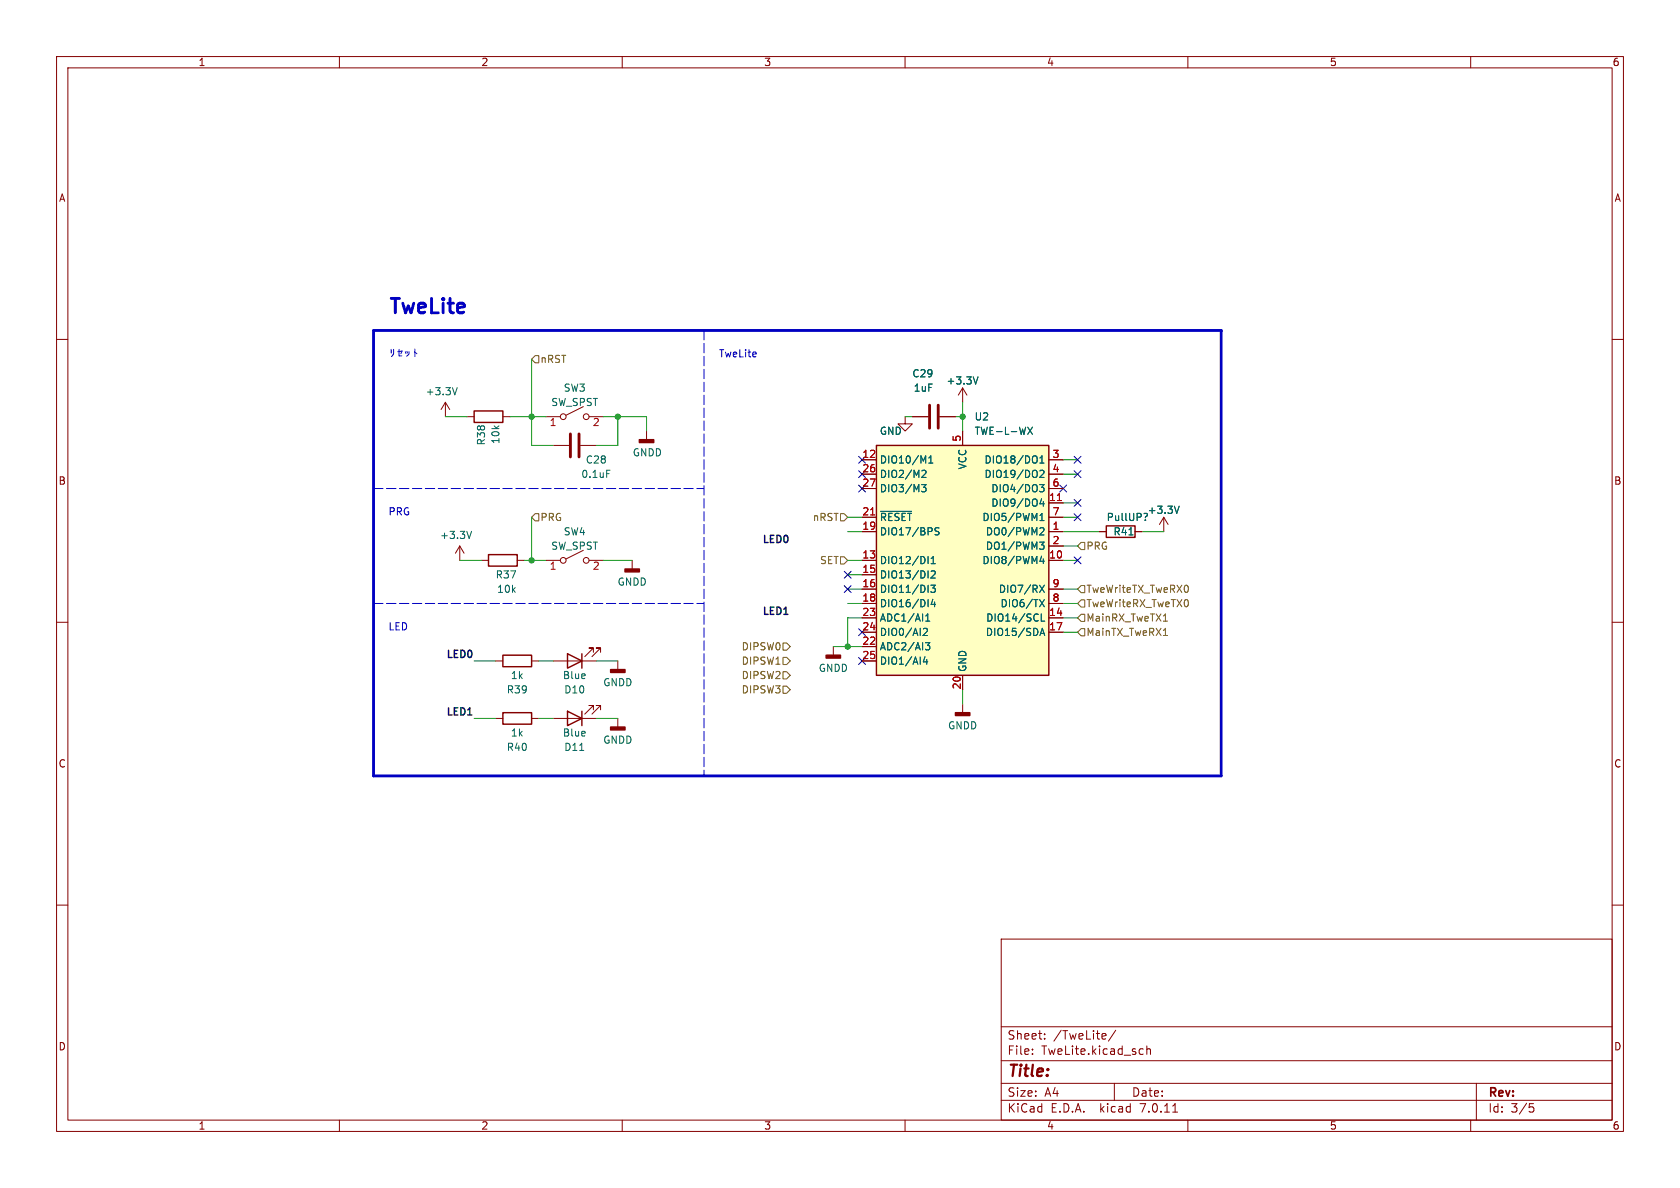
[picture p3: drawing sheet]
<svg xmlns="http://www.w3.org/2000/svg" width="297mm" height="210mm" viewBox="0 0 297 210" stroke-linecap="round" stroke-linejoin="round" font-family="sans-serif">
<g fill="none" stroke="#840000" stroke-width=".18">
<path d="M10 10h277v190h-277zM12 12h273v186h-273zM60 10v2M110 10v2M160 10v2M210 10v2M260 10v2M10 60h2M285 60h2M78.7 71.1l-.7 1.3M78.7 71.1v2.6M78.7 71.1l.8 1.3"/>
<path d="M82.5 73.7h1.3M88.9 73.7h1.3M96.5 73.7h2.6M97.8 78.7h2.8M102.6 78.7h2.8M103.1 71.9l-3 1.5M104.1 73.7h2.6M114.3 76.2v1.5M160 73.7v1.2h1.3l-1.3 1.3-1.3-1.3h1.3M161.3 73.7h2.8M166.1 73.7h2.8M170.2 68.6l-.8 1.3"/>
<path d="M170.2 68.6v2.5M170.2 76.2v2.5M170.2 68.6l.7 1.3M81.3 96.5l-.8 1.3M81.3 96.5v2.6M81.3 96.5l.7 1.3M85.1 99.1h1.3M91.4 99.1h1.3M96.5 99.1h2.6M103.1 97.3l-3 1.5M104.1 99.1h2.6M111.8 99.1v1.5"/>
<path d="M152.4 94h2.5M152.4 99.1h2.5M152.4 81.3h2.5M152.4 91.4h2.5M152.4 83.8h2.5M152.4 86.4h2.5M185.4 94h2.6M185.4 99.1h2.6M185.4 88.9h2.6M185.4 81.3h2.6M185.4 96.5h2.6M185.4 91.4h2.6"/>
<path d="M185.4 83.8h2.6M185.4 86.4h2.6M194.3 94h1.3M200.7 94h1.2M205.7 91.4l-.7 1.3M205.7 91.4v2.6M205.7 91.4l.8 1.3M10 110h2M87.6 116.8h1.3M94 116.8h1.2M97.8 116.8h7.6M104.9 115.3v-.7h-.8h.8l-1.5 1.5"/>
<path d="M106.2 115.3v-.7h-.8h.8l-1.6 1.5M109.2 116.8v1.6M147.3 114.3v1.5M152.4 116.8h2.5M152.4 109.2h2.5M152.4 101.6h2.5M152.4 104.1h2.5M152.4 111.8h2.5M152.4 106.7h2.5M152.4 114.3h2.5M170.2 119.4v2.5M185.4 109.2h2.6"/>
<path d="M185.4 104.1h2.6M185.4 111.8h2.6M185.4 106.7h2.6M285 110h2M87.6 127h1.3M94 127h1.2M97.8 127h7.6M104.9 125.5v-.8h-.8h.8l-1.5 1.5M106.2 125.5v-.8h-.8h.8l-1.6 1.5M109.2 127v1.5M170.2 124.5v1.5M10 160h2"/>
<path d="M285 160h2M177 166h108v32h-108zM60 198v2M110 198v2M160 198v2M177 194.5h108M177 191.5h108M177 187.5h108M177 181.5h108M182.5 186.3v.1M182.5 185.5v.1M184.7 183.6v.1"/>
<path d="M184.7 182.8v.1M195.5 182.8v.3l-.7 .1M197 191.5v3M197.2 182.1l-1.2 2M201.7 185.4l.4 .1M202.1 186.3l-.4 .1M202.7 185.5l.3-.1 .3 .1 .1 .9M202.7 184.9v1.5M207.3 196.6h.9M210 198v2M260 198v2M261 191.5v6.5"/>
<path d="M270.4 195.1h.7M270.5 195.7h.4l.3 .3-.2 .5-.5 .1"/>
<circle cx="99.6" cy="73.7" r=".51"/>
<circle cx="103.6" cy="73.7" r=".51"/>
<circle cx="99.6" cy="99.1" r=".51"/>
<circle cx="103.6" cy="99.1" r=".51"/>
</g>
<path d="M83.8 72.6h5.1v2.1h-5.1zM154.9 78.7h30.5v40.7h-30.5zM86.4 98h5v2.1h-5zM195.6 93h5.1v2h-5.1zM88.9 115.8h5.1v2.1h-5.1zM100.3 115.6l2.6 1.2-2.6 1.3zM102.9 115.6v2.5M88.9 126h5.1v2h-5.1zM100.3 125.7l2.6 1.3-2.6 1.3zM102.9 125.7v2.6" fill="none" stroke="#840000" stroke-width=".25"/>
<g fill="none" stroke="#006464" stroke-width=".18">
<path d="M80.8 68.5l-.4 1.3M172.9 66.6l-.4 1.3M181.7 75.5l.8 1.3M182.5 75.5l-.8 1.3M83.4 93.9l-.5 1.3M107.3 83.1h.6M155.7 90.4h5.5M162.9 85.7h.8l-.4 .5 .4 .1v.5l-.2 .1h-.5M163 83.2l.5-.1 .2 .4-.8 .9h.8M164.1 98.4v1.2M164.2 81.9h.7M164.2 81l.4-.4v1.3"/>
<path d="M164.6 99.6h.7M164.6 98.7l.4-.3v1.2M166 93.4l-.5-.1-.2 .2 .1 .3 .6 .3v.3l-.2 .2-.5-.1M183.8 85.7h.8l-.5 .5 .4 .1 .1 .4-.3 .2h-.3M183.8 95.8h.8l-.5 .5 .4 .1 .1 .5-.3 .2h-.3M183.8 83.3l.5-.2 .3 .4-.8 .9h.8M183.8 81.9h.8M183.8 81l.4-.4v1.3M183.8 91.1l.4-.4v1.3M183.8 92h.8M184 93.3l.4 .1 .2 .3-.8 .9h.8M184.1 98.3l-.3 .9h.8"/>
<path d="M184.1 88.1l-.3 1h.8M184.4 88.6v.9M184.4 98.8v.8M199.6 94.6h.7M202.5 91.9v.1M208.5 89.5l-.5 1.2M163.2 111.2l.5-.1 .3 .3-.8 .9h.8M163.5 116.1l-.3 .9h.8M163.6 113.6h.8l-.4 .5 .3 .1 .1 .4-.3 .3h-.3M163.7 109.8h.7M163.7 108.9l.3-.4v1.3M163.8 116.6v.8"/>
<path d="M164.6 103.4h.7l-.4 .5 .4 .2v.5l-.2 .1-.5-.1M164.6 101l.5-.1 .2 .4-.7 .9h.7M164.9 105.9l-.3 .9h.8M165.2 106.4v.9M183.8 106l.8 1.3M183.8 103.4l.8 1.3M183.8 112.3l.5-1.2 .4 1.2M184 112h.6M184.1 108.5v1.3h.6M184.6 106l-.8 1.3M184.6 103.4l-.8 1.3M102.5 132.7h.7"/>
</g>
<g fill="#840000" stroke="#840000" stroke-width=".25">
<path d="M107.9 128.5h2.6v.5h-2.6z"/>
<path d="M146 115.8h2.6v.5h-2.6z"/>
<path d="M107.9 118.4h2.6v.5h-2.6z"/>
<path d="M168.9 126h2.5v.5h-2.5z"/>
<path d="M110.5 100.6h2.5v.5h-2.5z"/>
<path d="M113 77.7h2.6v.5h-2.6z"/>
</g>
<path d="M100.8 76.7v4.1M102.4 76.7v4.1M164.3 71.6v4.1M165.9 71.6v4.1" fill="none" stroke="#840000" stroke-width=".51"/>
<path d="M154.9 78.7h30.5v40.7h-30.5z" fill="#ffffc2" stroke="#ffffc2" stroke-width=".18"/>
<path d="M153.9 91h.7M186.9 88.5h.8" fill="none" stroke="#a90000" stroke-width=".18"/>
<g fill="none" stroke="#725600" stroke-width=".18">
<path d="M94.6 62.9h.6v1.2h-.6l-.6-.6zM94.6 90.8h.6v1.3h-.6l-.6-.7zM148.6 90.8h.6l.7 .6-.7 .7h-.6zM148.6 98.4h.6l.7 .7-.7 .6h-.6zM191.1 95.9h.7v1.3h-.7l-.6-.7zM138.4 118.7h.7l.6 .7-.6 .6h-.7zM138.4 113.7h.7l.6 .6-.6 .6h-.7zM138.4 116.2h.7l.6 .6-.6 .7h-.7zM191.1 106h.7v1.3h-.7l-.6-.6zM191.1 108.6h.7v1.3h-.7l-.6-.7zM191.1 111.1h.7v1.3h-.7l-.6-.6zM191.1 103.5h.7v1.3h-.7l-.6-.7z"/>
<path d="M205.7 109.8h.7M205.7 112.3h.7M210 106.1l.1 .4-.1 .6M210 103.6l.1 .3-.1 .7M138.4 121.3h.7l.6 .6-.6 .7h-.7z"/>
</g>
<path d="M66 58.4h149.9v78.8h-149.9z" fill="none" stroke="#0000c2" stroke-width=".5"/>
<path d="M124.5 58.4v78.8M66 86.4h58.5M66 106.7h58.5" fill="none" stroke="#0000c2" stroke-width=".18" stroke-dasharray="1.7 .6"/>
<g fill="none" stroke="#009600" stroke-width=".18">
<path d="M78.7 73.7h3.8M90.2 73.7h6.3M94 63.5v15.2h3.8M106.7 73.7h7.6v2.5M109.2 73.7v5h-3.8M160 73.7h1.3M168.9 73.7h1.3M170.2 71.1v5.1M81.3 99.1h3.8M92.7 99.1h3.8M94 91.4v7.7M106.7 99.1h5.1"/>
<path d="M149.9 94h2.5M149.9 99.1h2.5M149.9 91.4h2.5M188 94h6.3M188 99.1h2.5M188 91.4h2.5M188 96.5h2.5M188 81.3h2.5M188 83.8h2.5M188 88.9h2.5M201.9 94h3.8M83.8 116.8h3.8"/>
<path d="M95.2 116.8h2.6M105.4 116.8h3.8M147.3 114.3h5.1M149.9 104.1h2.5M149.9 101.6h2.5M149.9 106.7h2.5M152.4 109.2h-2.5v5.1M188 104.1h2.5M188 109.2h2.5M188 106.7h2.5M188 111.8h2.5M83.8 127h3.8"/>
<path d="M95.2 127h2.6M105.4 127h3.8M170.2 121.9v2.6"/>
</g>
<g fill="none" stroke="#000084" stroke-width=".18">
<path d="M151.8 83.2l1.2 1.2M151.8 80.7l1.2 1.2M151.8 85.8l1.2 1.2M153 83.2l-1.2 1.2M153 80.7l-1.2 1.2M153 85.8l-1.2 1.2M187.4 85.8l1.2 1.2M188.6 85.8l-1.2 1.2M189.9 83.2l1.2 1.2M189.9 88.3l1.2 1.2M189.9 80.7l1.2 1.2M189.9 98.5l1.2 1.2"/>
<path d="M189.9 90.8l1.2 1.2M191.1 83.2l-1.2 1.2M191.1 80.7l-1.2 1.2M191.1 98.5l-1.2 1.2M191.1 88.3l-1.2 1.2M191.1 90.8l-1.2 1.2M149.3 103.5l1.2 1.2M149.3 101l1.2 1.2M150.5 103.5l-1.2 1.2M150.5 101l-1.2 1.2M151.8 116.2l1.2 1.2M151.8 111.2l1.2 1.2"/>
<path d="M153 116.2l-1.2 1.2M153 111.2l-1.2 1.2"/>
</g>
<g fill="#009600" stroke="#009600" stroke-width=".18">
<circle cx="170.2" cy="73.7" r=".46"/>
<circle cx="94" cy="73.7" r=".46"/>
<circle cx="109.2" cy="73.7" r=".46"/>
<circle cx="94" cy="99.1" r=".46"/>
<circle cx="149.9" cy="114.3" r=".46"/>
</g>
<text font-size="3.5" fill="#0000c2" x="68.6" y="55.6">TweLite</text>
<text font-size="2.8" fill="#840000" x="178" y="190.9">Title:</text>
<g font-size="2.1" fill="#840000">
<text x="178" y="184">Sheet:</text>
<text x="186.2" y="184">/TweLite/</text>
<text x="178" y="186.7">File:</text>
<text x="184.1" y="186.7">TweLite.kicad_sch</text>
<text x="178" y="196.9">KiCad</text>
<text x="178" y="194.1">Size:</text>
<text x="184.7" y="194.1">A4</text>
<text x="185.7" y="196.9">E.D.A.</text>
<text x="194.6" y="196.9">kicad</text>
<text x="200" y="194.1">Date:</text>
<text x="201.8" y="196.9">7.0.11</text>
<text x="263" y="194.3">Rev:</text>
<text x="263" y="196.9">Id:</text>
<text x="267.1" y="196.9">3/5</text>
</g>
<g font-size="1.8" fill="#840000">
<text x="35" y="11.9">1</text>
<text x="85" y="11.9">2</text>
<text x="135" y="11.9">3</text>
<text x="185" y="11.9">4</text>
<text x="235" y="11.9">5</text>
<text x="285" y="11.9">6</text>
<text x="10.3" y="35.9">A</text>
<text x="285.3" y="35.9">A</text>
<text x="10.3" y="85.9">B</text>
<text x="285.3" y="85.9">B</text>
<text x="10.3" y="135.9">C</text>
<text x="285.3" y="135.9">C</text>
<text x="10.3" y="185.9">D</text>
<text x="285.3" y="185.9">D</text>
<text x="35" y="199.9">1</text>
<text x="85" y="199.9">2</text>
<text x="135" y="199.9">3</text>
<text x="185" y="199.9">4</text>
<text x="235" y="199.9">5</text>
<text x="285" y="199.9">6</text>
</g>
<g font-size="1.8" fill="#0000c2">
<text x="68.6" y="63.3">þÿ0ê0»0Ã0È</text>
<text x="127" y="63.3">TweLite</text>
<text x="68.6" y="91.2">PRG</text>
<text x="68.6" y="111.5">LED</text>
</g>
<g font-size="1.8" fill="#725600">
<text x="95.4" y="64.4">nRST</text>
<text x="95.4" y="92.3">PRG</text>
<text x="143.6" y="92.3">nRST</text>
<text x="144.9" y="99.9">SET</text>
<text x="192" y="97.4">PRG</text>
<text x="192" y="107.5">TweWriteRX_TweTX0</text>
<text x="192" y="105">TweWriteTX_TweRX0</text>
<text x="192" y="110.1">MainRX_TweTX1</text>
<text x="192" y="112.6">MainTX_TweRX1</text>
<text x="131" y="115.2">DIPSW0</text>
<text x="131" y="117.7">DIPSW1</text>
<text x="131" y="122.8">DIPSW3</text>
<text x="131" y="120.2">DIPSW2</text>
</g>
<g font-size="1.8" fill="#006464">
<text x="75.2" y="70.1">+3.3V</text>
<text x="97.4" y="72">SW_SPST</text>
<text x="99.6" y="69.4">SW3</text>
<text x="161.2" y="66.9">C29</text>
<text x="161.4" y="69.4">1uF</text>
<text x="167.2" y="68.2">+3.3V</text>
<text x="155.4" y="77.1">GND</text>
<text x="172.2" y="74.5">U2</text>
<text x="172.2" y="77.1">TWE-L-WX</text>
<text x="86" y="78.8" transform="rotate(-90 86 78.8)">R38</text>
<text x="88.5" y="78.6" transform="rotate(-90 88.5 78.6)">10k</text>
<text x="103.5" y="82.1">C28</text>
<text x="111.8" y="80.9">GNDD</text>
<text x="155.4" y="82.1">DIO10/M1</text>
<text x="171" y="83.1" transform="rotate(-90 171 83.1)">VCC</text>
<text x="173.9" y="82.1">DIO18/DO1</text>
<text x="102.7" y="84.7">0.1uF</text>
<text x="155.4" y="84.7">DIO2/M2</text>
<text x="155.4" y="87.2">DIO3/M3</text>
<text x="173.9" y="84.7">DIO19/DO2</text>
<text x="175.2" y="89.8">DIO9/DO4</text>
<text x="175.2" y="87.2">DIO4/DO3</text>
<text x="77.7" y="95.5">+3.3V</text>
<text x="99.6" y="94.8">SW4</text>
<text x="155.4" y="94.8">DIO17/BPS</text>
<text x="155.4" y="92.3">~{RESET}</text>
<text x="173.6" y="92.3">DIO5/PWM1</text>
<text x="174.2" y="94.8">DO0/PWM2</text>
<text x="195.5" y="92.3">PullUP?</text>
<text x="196.8" y="94.8">R41</text>
<text x="202.8" y="91">+3.3V</text>
<text x="97.4" y="97.4">SW_SPST</text>
<text x="155.4" y="99.9">DIO12/DI1</text>
<text x="173.6" y="99.9">DIO8/PWM4</text>
<text x="174.2" y="97.4">DO1/PWM3</text>
<text x="87.5" y="102.5">R37</text>
<text x="87.8" y="105">10k</text>
<text x="109.1" y="103.7">GNDD</text>
<text x="155.4" y="102.5">DIO13/DI2</text>
<text x="155.4" y="105">DIO11/DI3</text>
<text x="155.4" y="107.5">DIO16/DI4</text>
<text x="176.5" y="105">DIO7/RX</text>
<text x="176.8" y="107.5">DIO6/TX</text>
<text x="155.4" y="110.1">ADC1/AI1</text>
<text x="155.4" y="112.6">DIO0/AI2</text>
<text x="174.2" y="112.6">DIO15/SDA</text>
<text x="174.2" y="110.1">DIO14/SCL</text>
<text x="144.6" y="119">GNDD</text>
<text x="155.4" y="115.2">ADC2/AI3</text>
<text x="155.4" y="117.7">DIO1/AI4</text>
<text x="171" y="118.9" transform="rotate(-90 171 118.9)">GND</text>
<text x="89.5" y="122.8">R39</text>
<text x="90.2" y="120.2">1k</text>
<text x="99.4" y="120.2">Blue</text>
<text x="99.7" y="122.8">D10</text>
<text x="106.5" y="121.5">GNDD</text>
<text x="90.2" y="130.4">1k</text>
<text x="99.4" y="130.4">Blue</text>
<text x="106.5" y="131.7">GNDD</text>
<text x="167.5" y="129.1">GNDD</text>
<text x="89.5" y="132.9">R40</text>
<text x="99.7" y="132.9">D11</text>
</g>
<g font-size="1.8" fill="#a90000">
<text x="97.1" y="75.6">1</text>
<text x="104.7" y="75.6">2</text>
<text x="152.4" y="81">12</text>
<text x="152.4" y="83.6">26</text>
<text x="169.9" y="78.2" transform="rotate(-90 169.9 78.2)">5</text>
<text x="186" y="81">3</text>
<text x="186" y="83.6">4</text>
<text x="152.4" y="86.1">27</text>
<text x="185.4" y="88.6">11</text>
<text x="186" y="86.1">6</text>
<text x="152.4" y="93.7">19</text>
<text x="152.4" y="91.2">21</text>
<text x="186" y="93.7">1</text>
<text x="186" y="91.2">7</text>
<text x="97.1" y="101">1</text>
<text x="104.7" y="101">2</text>
<text x="152.4" y="98.8">13</text>
<text x="152.4" y="101.3">15</text>
<text x="185.4" y="98.8">10</text>
<text x="186" y="96.3">2</text>
<text x="152.4" y="103.9">16</text>
<text x="152.4" y="106.4">18</text>
<text x="186" y="106.4">8</text>
<text x="186" y="103.9">9</text>
<text x="152.4" y="109">23</text>
<text x="152.4" y="111.5">24</text>
<text x="185.4" y="109">14</text>
<text x="185.4" y="111.5">17</text>
<text x="152.4" y="114">22</text>
<text x="152.4" y="116.6">25</text>
<text x="169.9" y="122" transform="rotate(-90 169.9 122)">20</text>
</g>
<g font-size="1.8" fill="#0f0f0f">
<text x="134.5" y="96.1">LED0</text>
<text x="134.5" y="108.8">LED1</text>
<text x="78.7" y="116.4">LED0</text>
<text x="78.7" y="126.6">LED1</text>
</g>
</svg>
